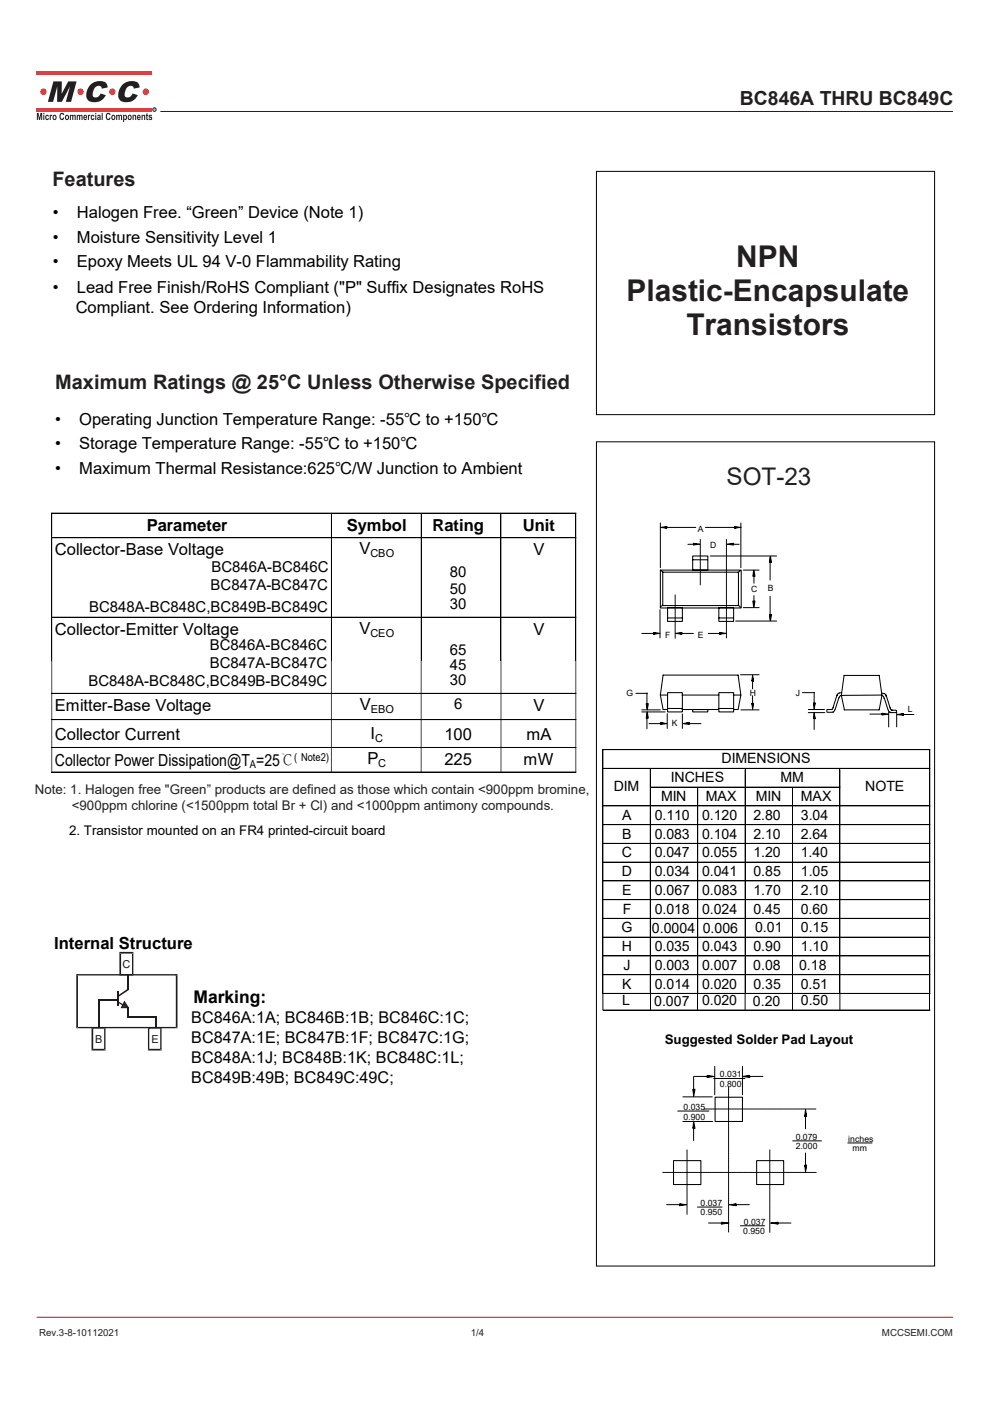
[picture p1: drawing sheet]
<svg xmlns="http://www.w3.org/2000/svg" width="210mm" height="297mm" viewBox="0 0 210 297" stroke-linecap="round" stroke-linejoin="round" font-family="sans-serif">
<g fill="#d62629">
<path d="M7.8 15.2h24.4v.8h-24.4z"/>
<path d="M7.8 22.8h24.4v.8h-24.4z"/>
</g>
<g fill="#231f20">
<path d="M7.8 23.9h.4l.2 1.1 .2-1.1h.3v1.5h-.2v-1.1l-.2 1.1h-.2l-.3-1.1v1.1h-.2zM9.2 23.9h.2v.3h-.2zM9.2 24.3h.2v1.1h-.2zM9.7 24.5l.4-.2 .3 .4h-.2l-.1-.1a.32 .32 0 0 0-.3 .3 .32 .32 0 0 0 .3 .3l.1-.2 .2 .1a.44 .44 0 0 1-.6 .3 .44 .44 0 0 1-.2-.7zM10.5 24.3h.2v.2l.2-.2 .2 .1-.1 .2-.2 .1v.7h-.3zM11.3 24.5a.49 .49 0 0 1 .7 .4 .49 .49 0 0 1-.7 .4l-.2-.4zM11.4 24.6l.1 .6a.29 .29 0 0 0 .3-.3 .29 .29 0 0 0-.4-.3zM12.9 24l.4-.1 .3 .4-.2 .1-.2-.2a.52 .52 0 0 0-.4 .5 .52 .52 0 0 0 .4 .5l.2-.3 .2 .1a.54 .54 0 0 1-.6 .4 .54 .54 0 0 1-.4-.7zM13.9 24.5a.49 .49 0 0 1 .7 .4 .49 .49 0 0 1-.7 .4l-.1-.4zM14.1 24.6v.6a.29 .29 0 0 0 .3-.3 .29 .29 0 0 0-.3-.3zM14.8 24.3h.2v.2l.3-.2a.27 .27 0 0 0 .2 .2 .27 .27 0 0 0 .3-.2l.2 .2 .1 .9h-.3l-.1-.9-.1 .2-.1 .7h-.2l-.1-.9-.1 .2-.1 .7h-.2zM16.3 24.3h.2v.2l.2-.2a.27 .27 0 0 0 .3 .2 .27 .27 0 0 0 .2-.2l.3 .2v.9h-.2l-.1-.9-.2 .2v.7h-.2l-.1-.9-.2 .2v.7h-.2zM17.8 24.5l.3-.2 .3 .2 .1 .5h-.6v.1l.2 .1 .1-.1h.3a.45 .45 0 0 1-.7 .3 .45 .45 0 0 1-.1-.7zM18 24.6l-.1 .2h.3l-.1-.2zM18.6 24.3h.2v.2l.2-.2 .2 .1-.1 .2-.2 .1v.7h-.3zM19.4 24.5l.4-.2 .2 .4h-.2l-.1-.1a.32 .32 0 0 0-.2 .3 .32 .32 0 0 0 .3 .3v-.2l.2 .1a.44 .44 0 0 1-.6 .3 .44 .44 0 0 1-.1-.7zM20.2 23.9h.2v.3h-.2zM20.2 24.3h.2v1.1h-.2zM20.7 24.4a.36 .36 0 0 1 .5-.1 .36 .36 0 0 1 .1 .4l.1 .7-.3-.1a.34 .34 0 0 1-.5-.2 .34 .34 0 0 1 .4-.3v-.2h-.4zM20.8 25.1a.2 .2 0 0 0 .4 0 .2 .2 0 0 0-.4 0zM21.6 23.9h.2v1.5h-.2zM22.7 24l.5-.1 .3 .4-.3 .1-.1-.2a.52 .52 0 0 0-.4 .5 .52 .52 0 0 0 .4 .5l.1-.3 .3 .1a.54 .54 0 0 1-.7 .4 .54 .54 0 0 1-.4-.7zM23.7 24.5a.49 .49 0 0 1 .8 .4 .49 .49 0 0 1-.8 .4l-.1-.4zM23.9 24.6l.1 .6a.29 .29 0 0 0 .3-.3 .29 .29 0 0 0-.4-.3zM24.6 24.3h.2v.2l.3-.2a.27 .27 0 0 0 .3 .2 .27 .27 0 0 0 .2-.2l.3 .2v.9h-.2l-.2-.9-.1 .2v.7h-.2l-.2-.9-.1 .2v.7h-.3zM26.1 24.3h.2v.2l.1-.1a.51 .51 0 0 1 .6 .5 .51 .51 0 0 1-.6 .5l-.1 .5h-.2zM26.4 24.6a.31 .31 0 0 0-.1 .4 .31 .31 0 0 0 .4 .2v-.5zM27.2 24.5a.49 .49 0 0 1 .7 .4 .49 .49 0 0 1-.7 .4l-.1-.4zM27.4 24.6v.6a.29 .29 0 0 0 .3-.3 .29 .29 0 0 0-.3-.3zM28.1 24.3h.2v.2l.1-.1a.31 .31 0 0 1 .4 0 .31 .31 0 0 1 .1 .4v.6h-.2v-.7l-.2-.2-.1 .2-.1 .7h-.2zM29.2 24.5l.2-.2 .3 .2 .1 .5h-.5v.1l.2 .1 .1-.1h.2a.45 .45 0 0 1-.6 .3 .45 .45 0 0 1-.1-.7zM29.3 24.6v.2h.3l-.1-.2zM30 24.3h.2v.2l.2-.1a.31 .31 0 0 1 .3 0 .31 .31 0 0 1 .1 .4v.6h-.2v-.7l-.2-.2-.1 .2-.1 .7h-.2zM31 24.1l.3-.1v.3h.1v.3h-.1l.1 .9-.3-.2-.2-.7zM31.6 24.4l.4-.1 .3 .3-.4-.1-.2 .2a.42 .42 0 0 1 .5 .3 .42 .42 0 0 1-.3 .5l-.4-.4 .6 .1-.6-.4z"/>
<path d="M11.3 17.3h1.8v2.6l1.4-2.6h1.7l-1.1 4.3h-1.1l.9-3.3-1.8 3.3h-1l.1-3.3-.9 3.3h-1.1zM19.1 18a2.61 2.61 0 0 1 3.5-.3l.2 .8-1.2 .3a.74 .74 0 0 0-.6-.7 .74 .74 0 0 0-.8 .5 1.82 1.82 0 0 0-.4 1.9 1.09 1.09 0 0 0 1.6-.7l1 .4a2.49 2.49 0 0 1-3.9 .9 2.76 2.76 0 0 1 .6-3.1zM25.9 18a2.61 2.61 0 0 1 3.5-.3l.2 .8-1.2 .3a.74 .74 0 0 0-.6-.7 .74 .74 0 0 0-.9 .5 1.82 1.82 0 0 0-.3 1.9 1.09 1.09 0 0 0 1.5-.7l1.1 .4a2.49 2.49 0 0 1-3.9 .9 2.76 2.76 0 0 1 .6-3.1z"/>
</g>
<g fill="#d62629">
<circle cx="30.9" cy="19.5" r=".68"/>
<circle cx="23.8" cy="19.5" r=".68"/>
<circle cx="17.1" cy="19.5" r=".68"/>
<circle cx="9.2" cy="19.5" r=".68"/>
</g>
<circle cx="32.7" cy="23.2" r=".37" fill="none" stroke="#231f20" stroke-width=".21"/>
<path d="M32.6 23h.3l-.1 .3 .2 .1-.3-.1-.1 .1zM32.7 23.1v.1h.2z" fill="#231f20"/>
<path d="M34 23.6h168.1" fill="none" stroke="#231f20" stroke-width=".21"/>
<path d="M7.8 279.3h194.3" fill="none" stroke="#d62629" stroke-width=".21"/>
<g fill="none" stroke="#000" stroke-width=".21">
<path d="M126.5 36.3h71.7v51.6h-71.7zM126.5 93.7h71.7v174.7h-71.7zM11 108.8v54.8M11 108.8h111.2M11 114h111.2M70.3 108.8v54.8M89.3 108.8v54.8M106.3 108.8v54.8M122.1 108.8v54.8M11 130.9h111.2M11 147h111.2M11 152.6h111.2"/>
<path d="M11 158.5h111.2M11 163.7h111.2"/>
</g>
<path d="M16.4 206.5h21v.3h-21zM37.4 206.5h.2v.2h-.2zM37.3 206.7h.3v11.2h-.3zM37.4 217.9h.2v.1h-.2zM16.4 217.7h21v.3h-21zM16.2 217.9h.2v.1h-.2zM16.2 206.7h.3v11.2h-.3zM16.2 206.5h.2v.2h-.2z" fill-rule="evenodd" fill="#1f1a17"/>
<path d="M33.1 215.4v2.5" fill="none" stroke="#1f1a17" stroke-width=".28"/>
<path d="M27.2 206.7v3.1" fill="none" stroke="#1f1a17" stroke-width=".35"/>
<path d="M25 211l2.1-1.4 .2 .3-2.1 1.4z" fill-rule="evenodd" fill="#1f1a17"/>
<path d="M20.8 212h4.1M25 210.1v3.2M27.2 213.5v2.1" fill="none" stroke="#1f1a17" stroke-width=".28"/>
<path d="M27.1 215.6h6" fill="none" stroke="#1f1a17" stroke-width=".35"/>
<g fill="#1f1a17">
<path d="M25.2 212.4l2 1.2-.1 .3-2.1-1.3z" fill-rule="evenodd"/>
<path d="M25.5 206.5h2.6v.3h-2.6zM28.1 206.7l.2 .1zM28 202h.3v4.7h-.3zM28.1 201.8h.2v.2h-.2zM25.5 201.8h2.6v.4h-2.6zM25.3 201.8h.2v.2h-.2zM25.3 202h.4v4.7h-.4zM25.3 206.7h.2v.1h-.2z" fill-rule="evenodd"/>
<path d="M19.6 222.4h2.6v.3h-2.6zM22.2 222.5h.2v.2h-.2zM22.1 217.9h.3v4.6h-.3zM22.2 217.8l.2 .1zM19.6 217.8h2.6v.3h-2.6zM19.4 217.8h.2v.1h-.2zM19.4 217.9h.4v4.6h-.4zM19.4 222.5h.2v.2h-.2z" fill-rule="evenodd"/>
<path d="M31.5 222.4h2.6v.3h-2.6zM34.1 222.5h.2v.2h-.2zM34 217.9h.3v4.6h-.3zM34.1 217.8l.2 .1zM31.5 217.8h2.6v.3h-2.6zM31.4 217.8l.1 .1zM31.4 217.9h.3v4.6h-.3zM31.4 222.5h.1v.2h-.1z" fill-rule="evenodd"/>
</g>
<path d="M20.9 212.1v5.9" fill="none" stroke="#1f1a17" stroke-width=".35"/>
<path d="M26.4 212.4l.8 1.2h-1.4z" fill="#292b2b"/>
<path d="M26.3 212.3l.2 .1-.7 1.3-.1-.1zM25.7 213.6l.1 .2h-.2zM25.8 213.5h1.4v.3h-1.4zM27.2 213.6l.2 .2zM26.3 212.4l.2-.1 .8 1.3-.2 .1zM26.4 212.2v.2z" fill="#1f1a17"/>
<path d="M148.5 114.4v9.6M154.1 114.4v20.9M143.2 126.1v9.2M149.3 235.1h23.8M154.5 230.5v30.8M140.6 248.6h32.5M145.7 243.8v13.7M163.3 243.8v17.5" fill="none" stroke="#000" stroke-width=".21" stroke-dasharray=".2 .1"/>
<g fill="none" stroke="#000" stroke-width=".22">
<path d="M140.1 111.8l1.3 .2M141.3 111.8v.1M141.4 111.8h-.5l.4 .2M141.4 111.7l-1.3 .1M141.4 111.8h.1M146.9 117.9h3.2v3h-3.2zM146.9 118.7h3.2M147.1 115.2l1.4 .2M147.6 115.3l-.5 .1M147.7 115.3h-.6v.1M148.4 115.4l-1.3 .1M154.3 115.4l1.3 .1"/>
<path d="M155.1 115.3l.4 .2M155.5 115.4v.1M155.5 115.3h-.5M155.6 115.2l-1.4 .2M155.6 115.3v.1M155.8 111.7l1.4 .1M155.8 111.8h.1M155.8 111.8h.5l-.4 .2M155.9 111.8v.1M157.1 111.8l-1.3 .2M163.3 118l-.1 1.2M163.3 119.3h.2"/>
<path d="M163.3 119.1l.1-.4 .1 .5M163.4 118l.2 1.3M138.6 134.1l1.4 .2M138.6 134.3h.6M138.7 134.3v.1M139.1 134.3l-.4 .1M139.8 134.3l-1.2 .1M140.1 120.9h17.1v8h-17.1zM140.1 120.9l.5 .4M140.6 121.3h16v7.1h-16zM140.6 128.3l-.5 .4M141.6 128.8h3.1v2.9h-3.1z"/>
<path d="M141.7 131h3M143.3 134.3l1.4 .1M144.5 134.3v.1M144.6 134.2l-.5 .1 .4 .1M144.7 134.1l-1.4 .2M144.7 134.2v.1M152.5 128.8h3.1v2.9h-3.1zM152.5 131h3M152.6 134.1l1.4 .2M152.6 134.2v.1M152.7 134.2l.5 .1M152.7 134.3v.1"/>
<path d="M153.1 134.3l-.4 .1M153.9 134.3l-1.3 .1M156.6 128.2l.4 .5M157.1 120.9l-.5 .5M159.7 127.4l.1 1.2M159.8 122.1l.1-.4 .1 .4M159.8 127.4h.2l-.1 .6-.1-.5M159.8 127.5h.1M159.8 121l-.1 1.2M159.8 122.2h.2M159.8 122h.1M159.9 120.9l.2 1.3"/>
<path d="M160.1 127.4l-.2 1.4M163.2 130.3l.1 1.2M163.3 130.3h.2M163.3 130.4l.1 .4M163.5 130.4l-.1 .5M163.6 130.3l-.2 1.3M137.1 149.2l.1 1.2M137.2 149.2h.2l-.1 .5-.2-.4h.2M137.2 151.1l-.1 1.2M137.2 152.3h.2M137.3 150.9l.2 1.4M137.3 152.2h-.2l.2-.5 .1 .5"/>
<path d="M137.5 149.2l-.2 1.3M140.1 147.4l.5-4.3h16l.5 4.3-.5 3M140.1 147.4l.5 3h1M140.1 147.4h1.4M140.1 153.2l1.3 .2M140.1 153.3v.1M140.1 153.3l.5 .1h-.4M141.4 153.4l-1.3 .2M141.6 146.9h3.1v4h-3.1zM141.6 150.2h3.1M144.7 150.4h7.7M144.7 147.4h7.8"/>
<path d="M145 153.4l1.2 .2M145.6 153.4l.6-.1v.1M145.7 153.4h.4M146.2 153.2l-1.4 .2M146.9 150.4h3.2v.5h-3.2zM152.5 146.9h3.1v4h-3.1zM152.5 150.2h3M155.5 150.4h1M155.5 147.4h1.6M159.5 149.1l.1 1.2M159.5 149.2l.2 .4 .1-.4M159.5 149.2h.1"/>
<path d="M159.5 149.1h.3M159.5 144.4h.3M159.5 144.3h.1M159.6 143.1l.2 1.3M159.6 143.2l-.1 1.2M159.7 143.9l.1 .5M159.7 143.9l-.2 .4M159.8 149.1l-.2 1.3M172.5 149l.2 1.2M172.6 149.2h.1M172.6 152.3h.1M172.6 149h.2"/>
<path d="M172.7 151.1l.2 1.3M172.7 151.2l-.2 1.1M172.8 151.8v.5h-.2M172.8 151.9l-.3 .4M172.8 149.1v.5l-.3-.4M172.9 149l-.2 1.4M175.4 150.5v.4M175.5 150.4h1M175.5 151h1.3M177.1 150.4l-.1 .3-.4 .2M177.6 147.2l-.9 2.9-.4 .3M177.9 147.9l-.8 2.5"/>
<path d="M178.1 146.9l-.4 .2-.1 .4M178.5 146.9h-.5M179 150.5h7.5l.6-3.1-.6-4.2h-7.5l-.6 4.2 .7 3.1M187 146.9l.6 .2 .3 .6M187 151.2l1.4 .2M187 151.3v.1M187.1 147.4h-8.7l-.3 .3-.1 .3M187.1 147.5l.3 .2 .1 .4M187.1 151.3l.5 .1h-.4M187.6 148l.8 2.6M187.9 147.4l.9 2.7M188.3 151.4l-1.3 .2"/>
<path d="M188.4 150.6l.3 .3 .3 .1M188.7 151.1h1.4M188.8 150.1l.2 .4 .3 .1M189.1 150.6h1M190.1 150.6v.4M190.4 151.5l1.2 .2M191.1 151.4h.5v.1M191.1 151.4l.5 .1M191.6 151.3l-1.3 .2M147 230.9l.1 1.4M147.1 237.7l.3 1.5M147.1 237.8l-.1 1.4"/>
<path d="M147.1 239.2h.2M147.1 230.9h.2M147.1 231.1l.1 .4M147.2 238.6l.1 .6M147.2 238.7l-.1 .4M147.3 231l-.1 .6M147.4 230.9l-.3 1.6M150 228l1.4 .2M150 228.2v.2M150.1 228.2h.5M150.6 228.2l-.6 .1M151.5 228.2l-1.5 .2"/>
<path d="M151.7 232.6h5.8v5.2h-5.8zM157.5 228.2l1.5 .2M158.4 228.2l.6 .1M158.9 228.2h-.5M159 228l-1.5 .2M159 228.2v.2M170.7 236.6l.2-.5 .1 .6h-.2M170.8 236.6h.1M170.8 235.2l.3 1.5M170.8 235.3l-.1 1.4M142.9 246.1h5.8v5h-5.8zM144.1 255.3l1.5 .1"/>
<path d="M144.1 255.4v.2M144.2 255.3l.5 .1M144.2 255.3v.1M144.8 255.5l-.6 .1M145.6 255.4l-1.5 .2M153 259.2l1.5 .1M153 259.3v.1M153.1 259.2l.6 .2M153.1 259.2v.1M153.7 259.4h-.6M154.6 255.4l1.6 .2M154.6 259.3l-1.6 .2"/>
<path d="M156.1 255.3l-.5 .1M156.1 255.3v.1M156.2 255.3l-1.4 .1M156.2 255.4v.2l-.7-.1M160.5 246.1h5.7v5h-5.7zM163.4 259.3l1.6 .2M164.4 259.4h.6M164.9 259.2l-.4 .2M164.9 259.2v.1M165 259.2l-1.4 .1M165 259.3v.1M170.7 247l.1 1.4"/>
<path d="M170.7 247.2l.2 .4M170.8 247h.2M170.8 247.2h.1M171 247.1l-.1 .6M171.1 247l-.3 1.6"/>
</g>
<g fill="none" stroke="#000" stroke-width=".21">
<path d="M140.1 110.9v9.5M140.4 111.8h7.2M145.9 115.4h2.2M149.6 111.8h7.1M150.6 117.9h14.1M154.6 115.4h2.2M157.1 110.9v9.5M163.3 118.3v4.7M136.1 134.3h3.5M140 129.3v6M143.6 134.3h3.5M150.2 134.3h3.4"/>
<path d="M156 131.7h8.7M157.6 120.9h3.4M157.6 128.8h3.4M159.9 121.2v2.4M159.9 126.3v2.1M163.3 126.4v4.8M134.9 147h2.5M136.1 150.5h4M136.1 150.9h5M137.2 146.9v3.2M137.2 151.3v3.2M137.7 153.4h3.4"/>
<path d="M141.5 151.3v3.1M144.7 151.4v3M145.2 153.4h3.5M157.1 143.1h3.9M157.1 150.5h3.9M159.6 143.5v2.6M159.6 147.5v2.6M170.2 146.9h2.6M171.4 150.4h3.5M171.4 151.1h3.5M172.7 146.8v3.2M172.7 151.5v3.2"/>
<path d="M184.5 151.4h3.4M188.5 150.9v3.2M190.2 150.9v3.2M190.3 151.5h3.5M197.2 159v55.1M197.2 158.9h-69.3v55.2M127.9 162.9h69.3M127.9 170.9h69.3M127.9 174.8h69.3M127.9 178.8h69.3M137.9 163v51.1M138 166.9h40.2"/>
<path d="M148 167v47.1M158 163v51.1M168.1 166.9v47.2M178.1 163v51.1M127.9 182.8h69.3M127.9 186.8h69.3M127.9 190.7h69.3M127.9 194.7h69.3M127.9 198.7h69.3M127.9 202.7h69.3M127.9 206.6h69.3M127.9 210.6h69.3"/>
<path d="M127.9 214.2h69.3M143.7 235.6h6.7M144.8 232.6h6.3M144.8 237.8h6.4M147.1 228.3v3.7M147.1 238.1v3.7M147.2 228.2h3.9M151.4 228.7h6.6M151.6 226.1v6M157.5 226.1v6M157.9 228.2h3.9M170.8 235.6v3.7"/>
<path d="M141.4 255.4h3.9M147.9 255.9h5.2M150.3 259.3h3.9M155.1 255.4h3.8M157 259.9h5.2M163.9 259.3h3.9M168.1 241.9h6.1M170.8 244.5v3.6M179.8 242.3h5.2"/>
</g>
<g font-size="6.3" fill="#231f20">
<text x="156.2" y="56.7">NPN</text>
<text x="132.9" y="63.9">Plastic-Encapsulate</text>
<text x="145.6" y="71.1">Transistors</text>
</g>
<text font-size="5.1" fill="#231f20" x="154.1" y="102.8">SOT-23</text>
<g font-size="4.2" fill="#231f20">
<text x="11.1" y="39.4">Features</text>
<text x="11.7" y="82.4">Maximum Ratings @ 25°C Unless Otherwise Specified</text>
</g>
<text font-size="4.1" fill="#231f20" x="156.9" y="22.2">BC846A THRU BC849C</text>
<text font-size="3.7" x="41.1" y="212.6">Marking:</text>
<g font-size="3.5">
<text x="11.2" y="46.2">•</text>
<text x="16.3" y="46.2">Halogen Free. “Green” Device (Note 1)</text>
<text x="11.2" y="51.5">•</text>
<text x="16.3" y="51.5">Moisture Sensitivity Level 1</text>
<text x="11.2" y="56.7">•</text>
<text x="16.3" y="56.7">Epoxy Meets UL 94 V-0 Flammability Rating</text>
<text x="11.2" y="62.1">•</text>
<text x="16.3" y="62.1">Lead Free Finish/RoHS Compliant (&quot;P&quot; Suffix Designates RoHS</text>
<text x="16.1" y="66.4">Compliant. See Ordering Information)</text>
<text x="11.7" y="95.3">•</text>
<text x="11.7" y="90.1">•</text>
<text x="16.8" y="90.1">Operating Junction Temperature Range: -55℃ to +150℃</text>
<text x="16.8" y="95.3">Storage Temperature Range: -55℃ to +150℃</text>
<text x="11.7" y="100.4">•</text>
<text x="16.8" y="100.4">Maximum Thermal Resistance:625℃/W Junction to Ambient</text>
<text x="31.1" y="112.5">Parameter</text>
<text x="73.6" y="112.5">Symbol</text>
<text x="91.7" y="112.5">Rating</text>
<text x="110.9" y="112.5">Unit</text>
<text x="11.6" y="117.7">Collector-Base Voltage</text>
<text x="76.2" y="117.5">V</text>
<text x="113.2" y="117.7">V</text>
<text x="11.6" y="134.5">Collector-Emitter Voltage</text>
<text x="76.2" y="134.3">V</text>
<text x="113.2" y="134.5">V</text>
<text x="11.6" y="150.7">Emitter-Base Voltage</text>
<text x="76.3" y="150.5">V</text>
<text x="113.2" y="150.7">V</text>
<text x="11.6" y="156.9">Collector Current</text>
<text x="77.9" y="161.9">P</text>
<text x="78.6" y="156.7">I</text>
<text x="94.3" y="156.9">100</text>
<text x="111.7" y="156.9">mA</text>
<text x="11.6" y="162.4">Collector Power Dissipation@T =25℃</text>
<text x="94.3" y="162.1">225</text>
<text x="111.1" y="162.1">mW</text>
<text x="11.5" y="201.3">Internal Structure</text>
</g>
<g font-size="3.4">
<text x="40.6" y="217">BC846A:1A; BC846B:1B; BC846C:1C;</text>
<text x="40.6" y="221.2">BC847A:1E; BC847B:1F; BC847C:1G;</text>
<text x="40.6" y="225.4">BC848A:1J; BC848B:1K; BC848C:1L;</text>
<text x="40.6" y="229.6">BC849B:49B; BC849C:49C;</text>
</g>
<g font-size="3.2">
<text x="44.7" y="125.1">BC847A-BC847C</text>
<text x="44.8" y="121.3">BC846A-BC846C</text>
<text x="95.4" y="122.3">80</text>
<text x="95.4" y="125.9">50</text>
<text x="18.9" y="129.7">BC848A-BC848C,BC849B-BC849C</text>
<text x="95.4" y="129">30</text>
<text x="44.5" y="137.8">BC846A-BC846C</text>
<text x="44.5" y="141.7">BC847A-BC847C</text>
<text x="95.4" y="138.8">65</text>
<text x="95.4" y="142">45</text>
<text x="18.7" y="145.5">BC848A-BC848C,BC849B-BC849C</text>
<text x="95.4" y="145.2">30</text>
<text x="96.3" y="150.4">6</text>
</g>
<g font-size="3">
<text x="153.1" y="161.8">DIMENSIONS</text>
<text x="130.2" y="167.7">DIM</text>
<text x="142.3" y="165.8">INCHES</text>
<text x="165.6" y="165.8">MM</text>
<text x="183.5" y="167.7">NOTE</text>
<text x="132" y="173.8">A</text>
<text x="138.9" y="173.8">0.110</text>
<text x="140.2" y="169.8">MIN</text>
<text x="148.9" y="173.8">0.120</text>
<text x="149.7" y="169.8">MAX</text>
<text x="159.8" y="173.8">2.80</text>
<text x="160.3" y="169.8">MIN</text>
<text x="169.9" y="169.8">MAX</text>
<text x="169.9" y="173.8">3.04</text>
<text x="132" y="177.8">B</text>
<text x="138.9" y="177.8">0.083</text>
<text x="148.9" y="177.8">0.104</text>
<text x="159.8" y="177.8">2.10</text>
<text x="169.9" y="177.8">2.64</text>
<text x="131.9" y="181.8">C</text>
<text x="131.9" y="185.8">D</text>
<text x="138.9" y="185.8">0.034</text>
<text x="138.9" y="181.8">0.047</text>
<text x="148.9" y="185.8">0.041</text>
<text x="148.9" y="181.8">0.055</text>
<text x="159.8" y="185.8">0.85</text>
<text x="159.8" y="181.8">1.20</text>
<text x="169.9" y="185.8">1.05</text>
<text x="169.9" y="181.8">1.40</text>
<text x="132" y="189.7">E</text>
<text x="138.9" y="189.7">0.067</text>
<text x="148.9" y="189.7">0.083</text>
<text x="159.8" y="189.7">1.70</text>
<text x="169.9" y="189.7">2.10</text>
<text x="131.8" y="197.7">G</text>
<text x="132.1" y="193.7">F</text>
<text x="138.3" y="197.9">0.0004 0.006</text>
<text x="138.9" y="193.7">0.018</text>
<text x="148.9" y="193.7">0.024</text>
<text x="159.8" y="193.7">0.45</text>
<text x="160.2" y="197.7">0.01</text>
<text x="169.9" y="193.7">0.60</text>
<text x="169.9" y="197.7">0.15</text>
<text x="131.9" y="201.7">H</text>
<text x="138.9" y="201.7">0.035</text>
<text x="148.9" y="201.7">0.043</text>
<text x="159.8" y="201.7">0.90</text>
<text x="169.9" y="201.7">1.10</text>
<text x="132" y="209.6">K</text>
<text x="132.3" y="205.6">J</text>
<text x="138.9" y="205.6">0.003</text>
<text x="138.9" y="209.6">0.014</text>
<text x="148.9" y="209.6">0.020</text>
<text x="148.9" y="205.6">0.007</text>
<text x="159.8" y="205.6">0.08</text>
<text x="159.8" y="209.6">0.35</text>
<text x="169.5" y="205.6">0.18</text>
<text x="169.9" y="209.6">0.51</text>
<text x="132" y="213.1">L</text>
<text x="138.7" y="213.3">0.007</text>
<text x="148.9" y="213.1">0.020</text>
<text x="159.7" y="213.3">0.20</text>
<text x="169.9" y="213.1">0.50</text>
</g>
<g font-size="2.8" fill="#231f20">
<text x="7.4" y="168.3">Note: 1. Halogen free &quot;Green” products are defined as those which contain &lt;900ppm bromine,</text>
<text x="15.2" y="171.7">&lt;900ppm chlorine (&lt;1500ppm total Br + Cl) and &lt;1000ppm antimony compounds.</text>
</g>
<g font-size="2.8">
<text x="14.7" y="177.1">2. Transistor mounted on an FR4 printed-circuit board</text>
<text x="141" y="221.4">Suggested Solder Pad Layout</text>
</g>
<g font-size="2.3">
<text x="78.5" y="118.1">CBO</text>
<text x="78.5" y="135">CEO</text>
<text x="78.6" y="151.1">EBO</text>
<text x="62.4" y="161.3">( Note2)</text>
<text x="79.6" y="157.4">C</text>
<text x="53" y="162.9">A</text>
<text x="80.2" y="162.6">C</text>
</g>
<g font-size="2.3" fill="#1f1a17">
<text x="26" y="205.1">C</text>
<text x="20.2" y="221.2">B</text>
<text x="32.2" y="221.1">E</text>
</g>
<g font-size="2.1" fill="#231f20">
<text x="8.3" y="283.2">Rev.3-8-10112021</text>
<text x="99.8" y="283.2">1/4</text>
<text x="187.1" y="283.2">MCCSEMI.COM</text>
</g>
<g font-size="1.8">
<text x="148" y="112.7">A</text>
<text x="150.6" y="116.2">D</text>
<text x="159.3" y="125.6">C</text>
<text x="162.8" y="125.3">B</text>
<text x="141.1" y="135.2">F</text>
<text x="148" y="135.3">E</text>
<text x="132.9" y="147.6">G</text>
<text x="159" y="147.5">H</text>
<text x="168.8" y="147.7">J</text>
<text x="142.5" y="153.9">K</text>
<text x="192.6" y="151">L</text>
<text x="152.7" y="230.5">0.800</text>
<text x="152.7" y="228.3">0.031</text>
<text x="145" y="235.4">0.035</text>
<text x="145" y="237.4">0.900</text>
<text x="168.8" y="243.7">2.000</text>
<text x="168.8" y="241.7">0.079</text>
<text x="179.9" y="242.2">inches</text>
<text x="180.8" y="243.9">mm</text>
<text x="148.6" y="257.7">0.950</text>
<text x="148.6" y="255.8">0.037</text>
<text x="157.6" y="261.7">0.950</text>
<text x="157.8" y="259.7">0.037</text>
</g>
</svg>
